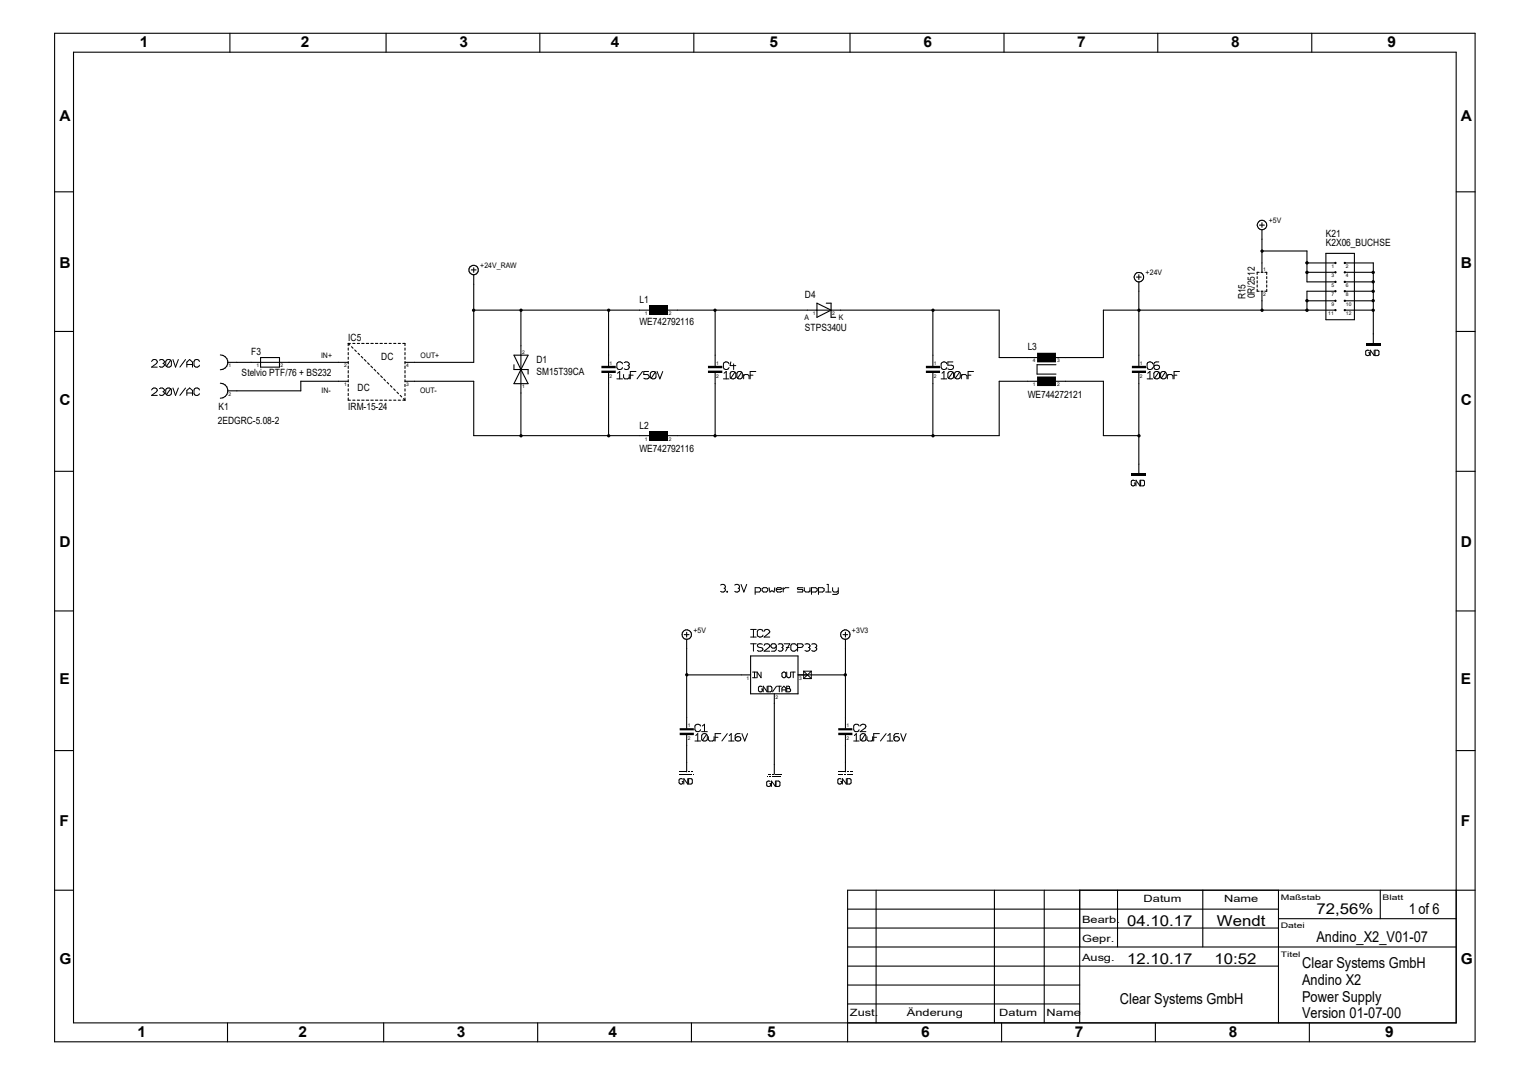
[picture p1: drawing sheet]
<svg xmlns="http://www.w3.org/2000/svg" width="297mm" height="210mm" viewBox="0 0 297 210" stroke-linecap="round" stroke-linejoin="round" font-family="sans-serif">
<g fill="none" stroke="#000" stroke-width=".19">
<path d="M29.5 75.9a.57 .57 0 0 1 .6-.4 .57 .57 0 0 1 .5 .5l-.1 .2-1 .8h1.1M29.5 70.4a.53 .53 0 0 1 .7-.4 .53 .53 0 0 1 .3 .7l-1 .8h1.1M31 75.6a.59 .59 0 0 1 1 .4l-.2 .2M31 70.1a.59 .59 0 0 1 .6-.1 .59 .59 0 0 1 .4 .5l-.2 .2M31.7 76.2h.1M31.7 70.7h.1M31.8 76.2l.2 .3a.58 .58 0 0 1-.4 .5 .58 .58 0 0 1-.6-.2M31.8 70.7l.2 .3a.57 .57 0 0 1-.4 .5 .57 .57 0 0 1-.6-.2M33.2 75.6l.2 1a.64 .64 0 0 1-1 .2M33.2 75.6a.61 .61 0 0 0-.9 .3l.1 .9M33.2 70.1a.61 .61 0 0 0-.9 .3l.1 .9M33.2 70.1l.2 1a.61 .61 0 0 1-1 .2"/>
<path d="M33.2 75.6l-.8 1.2M33.2 70.1l-.8 1.2M33.7 75.5l.5 1.5 .5-1.5M33.7 70l.5 1.5 .5-1.5M36.1 75.5l-1.1 1.5M36.1 70l-1.1 1.5M36.4 71.5v-1l.5-.5 .6 .5v1M36.4 77v-1l.5-.5 .6 .5v1M36.4 76.5h1.1M36.4 71h1.1M38.8 75.9a.55 .55 0 0 0-.5-.4 .55 .55 0 0 0-.5 .4v.7a.57 .57 0 0 0 .5 .4 .57 .57 0 0 0 .5-.4M38.8 70.4a.55 .55 0 0 0-.5-.4 .55 .55 0 0 0-.5 .4v.7a.55 .55 0 0 0 .5 .4 .55 .55 0 0 0 .5-.4"/>
<path d="M120.1 73.7h1.1M120.2 72.6l.4-.3v1.4M121.2 70.8a.58 .58 0 0 0-.6-.4 .58 .58 0 0 0-.5 .4v.7a.58 .58 0 0 0 .5 .4 .58 .58 0 0 0 .6-.4M121.4 72.9v.6l.2 .2h.6l.3-.2M121.5 70.6a.59 .59 0 0 1 .6-.1 .59 .59 0 0 1 .4 .5l-.2 .2M122.2 71.2h.1M122.3 71.2l.2 .3a.61 .61 0 0 1-1 .3M122.5 72.9v.8M122.7 73h.5M123.8 72.3h-1.1v1.4M125.1 72.3l-1.1 1.4M126.2 72.3h-.9v.6h.7l.4 .4-.2 .3-.2 .1-.7-.1"/>
<path d="M127.6 72.4l.1 .2v.8a.59 .59 0 0 1-1 .2M127.6 72.4a.64 .64 0 0 0-1 .2v.8l.1 .2M127.6 72.4l-.9 1.2M127.9 72.3l.5 1.4 .6-1.4M140.8 73.7h1.1M140.9 72.6l.5-.3v1.4M141.9 70.8a.58 .58 0 0 0-.5-.4 .58 .58 0 0 0-.6 .4v.7a.58 .58 0 0 0 .6 .4 .58 .58 0 0 0 .5-.4M142.2 70.4l-.1 .8h1.1M142.8 70.8v1.1M143 72.4l.2 .2v.8a.64 .64 0 0 1-1 .2M143 72.4a.59 .59 0 0 0-.9 .2v.8l.1 .2M143 72.4l-.8 1.2"/>
<path d="M144.4 72.4l.1 .2v.8a.59 .59 0 0 1-.9 .2M144.4 72.4a.59 .59 0 0 0-1 .2v.8l.2 .2M144.4 72.4l-.8 1.2M144.7 73.2l.3-.3h.5l.3 .3v.5M144.7 72.9v.8M146 73h.6M147.1 72.3h-1.1v1.4M183.2 73.7h1.1M183.3 72.6l.4-.3v1.4M184.3 70.8a.58 .58 0 0 0-.6-.4 .58 .58 0 0 0-.5 .4v.7a.58 .58 0 0 0 .5 .4 .58 .58 0 0 0 .6-.4M185.5 72.4l.1 .2v.8a.64 .64 0 0 1-1 .2M185.5 72.4a.64 .64 0 0 0-1 .2v.8l.1 .2"/>
<path d="M185.5 70.4h-1v.7l1 .1 .1 .3a.71 .71 0 0 1-1.1 .3M185.5 72.4l-.9 1.2M186.8 72.4l.1 .2v.8a.64 .64 0 0 1-1 .2M186.8 72.4a.64 .64 0 0 0-1 .2v.8l.1 .2M186.8 72.4l-.9 1.2M187.1 73.2l.3-.3h.5l.3 .3v.5M187.1 72.9v.8M188.4 73h.6M189.5 72.3h-1.1v1.4M223.3 73.7h1.1M223.4 72.6l.4-.3v1.4M224.4 70.8a.58 .58 0 0 0-.6-.4 .58 .58 0 0 0-.5 .4v.7a.58 .58 0 0 0 .5 .4 .58 .58 0 0 0 .6-.4"/>
<path d="M225.6 72.4l.1 .2v.8a.64 .64 0 0 1-1 .2M225.6 72.4a.64 .64 0 0 0-1 .2v.8l.1 .2M225.6 70.4l-.9 .2-.1 .9a.56 .56 0 0 0 .6 .4 .56 .56 0 0 0 .5-.5 .61 .61 0 0 0-.6-.3 .61 .61 0 0 0-.5 .3M225.6 72.4l-.9 1.2M226.8 72.4l.2 .2v.8a.64 .64 0 0 1-1 .2M226.8 72.4a.6 .6 0 0 0-.9 .2v.8l.1 .2M226.8 72.4l-.8 1.2M227.2 72.9v.8M227.2 73.2l.3-.3h.5l.3 .3v.5M228.5 73h.6M229.6 72.3h-1.1v1.4M266.5 68.2a.44 .44 0 0 0-.7 .2v.6a.41 .41 0 0 0 .4 .2 .41 .41 0 0 0 .4-.2v-.3h-.2"/>
<path d="M267.5 68.2v1l-.8-1v1M267.6 68.2h.7v.9l-.7 .1zM220.9 93.6a.42 .42 0 0 0-.7 .2v.5a.39 .39 0 0 0 .4 .3 .39 .39 0 0 0 .3-.3v-.3h-.1M221.9 93.5v1.1l-.8-1.1v1.1M222 93.5l.7 .1v.9l-.7 .1zM140.3 113.9a.55 .55 0 0 1 .5-.1 .55 .55 0 0 1 .4 .5l-.1 .2M140.9 114.5h.2M141.1 114.5l.1 .4a.57 .57 0 0 1-.9 .2M141.5 115.1l.1 .1zM143 113.9a.55 .55 0 0 1 .6-.1 .55 .55 0 0 1 .3 .5l-.1 .2M143.7 114.5h.1M143.8 114.5l.1 .4a.57 .57 0 0 1-.9 .2"/>
<path d="M144.2 113.7l.6 1.5 .5-1.5M147 115.2h.8l.2-.2v-.4l-.2-.2h-.8v1.3M148.3 114.6l.3-.2h.5l.3 .2v.4l-.3 .2h-.5l-.3-.2zM149.7 114.4l.2 .8 .3-.2 .5 .2 .1-.8M151.1 114.7l1.1-.1-.3-.2h-.6l-.2 .2v.4l.2 .2 .9-.1M152.4 114.4v.8M153.5 114.4h-.6l-.5 .3M156.3 114.4h-1l-.1 .1 .1 .2h.9l.1 .3-.1 .2h-1M156.5 114.4v.6l.3 .2h.6l.2-.2M157.6 114.4v.8M157.9 115.2h.8l.3-.2v-.4l-.3-.2h-.8v1.3M159.3 115.2h.8l.3-.2v-.4l-.3-.2h-.8v1.3"/>
<path d="M160.7 115.2h1.1M161 113.7h.2v1.5M162.1 114.4v.6l.2 .2h.6l.3-.2M163.2 114.4v1l-.3 .3h-.8M146.1 125.3h1.1M146.1 124h1.1M146.1 122.5h1.1M146.5 131.9h.7M146.5 130.8h.7M146.6 122.5v1.5M146.6 125.3v1.4M146.9 130.8v1.1"/>
<path d="M148.1 130.8v1.1l-.7-1.1v1.1M148.3 133.6a.42 .42 0 0 0-.7 .3v.5a.42 .42 0 0 0 .7 .2l.1-.5h-.2M148.4 125.4a.68 .68 0 0 0-1 .2l.1 .3 .9 .3 .1 .2-.1 .2-.3 .1-.7-.1M148.5 122.9a.58 .58 0 0 0-.5-.4 .58 .58 0 0 0-.6 .4v.7a.58 .58 0 0 0 .6 .4 .58 .58 0 0 0 .5-.4M148.7 122.9a.56 .56 0 0 1 .6-.4 .56 .56 0 0 1 .5 .5l-1.1 1h1.1M148.7 125.6a.58 .58 0 0 1 .6-.3 .58 .58 0 0 1 .5 .5l-1.1 .9h1.1M149.3 133.6v1.1l-.8-1.1v1.1M149.5 133.6h.6l.1 .3-.1 .7-.6 .1zM151.1 125.8a.51 .51 0 0 1-.7 .3 .51 .51 0 0 1-.2-.7 .63 .63 0 0 1 .9 .2l-.1 1-.8 .1M151.1 133.6l-.7 1.1M151.3 133.6h.8M151.5 125.4a.58 .58 0 0 1 .9 .4l-.1 .2"/>
<path d="M151.7 133.6v1.1M152.1 126h.2M152.2 134.7v-.8l.4-.3 .4 .3v.8M152.2 134.3h.8M152.3 126l.1 .4a.57 .57 0 0 1-.9 .2M152.3 130.9a.39 .39 0 0 1 .7 .2l-.1 .7a.39 .39 0 0 1-.4 .1 .39 .39 0 0 1-.3-.3zM152.6 125.3h1.1l-.8 1.4M153 126h.6M153.1 133.6h.6l-.1 .4 .3 .3-.1 .3-.7 .1zM153.1 130.8v.8l.3 .3 .4-.1 .1-.2v-.8M153.1 134h.5M154.1 130.8h.7"/>
<path d="M154.4 130.8v1.1M155 125.6a.61 .61 0 0 0-.5-.3 .61 .61 0 0 0-.6 .3v.8a.58 .58 0 0 0 .6 .4 .58 .58 0 0 0 .5-.4M155.2 126h.7l.3-.1 .1-.3-.1-.2-1-.1v1.4M156.4 130.6l1.5 1.5M156.4 132.1h1.5M156.4 130.6v1.5M156.4 130.6h1.5M156.7 125.4a.63 .63 0 0 1 .9 .4l-.1 .2M157.4 126h.1M157.5 126l.1 .2a.57 .57 0 0 1-.3 .5 .57 .57 0 0 1-.6-.1M157.9 130.6l-1.5 1.5M157.9 130.6v1.5"/>
<path d="M158 125.4a.63 .63 0 0 1 1 .4l-.2 .2M158.7 126h.1M158.8 126l.2 .2a.57 .57 0 0 1-.4 .5 .57 .57 0 0 1-.6-.1M132.8 151.6a.44 .44 0 0 0-.6 .2v.6a.41 .41 0 0 0 .3 .2 .41 .41 0 0 0 .4-.2v-.3h-.1M133.9 151.6v1l-.8-1v1M134 151.6h.7v.9l-.7 .1zM135.3 144.2h1.1M135.4 143.2l.4-.4v1.4M136.4 141.3a.61 .61 0 0 0-.6-.3 .61 .61 0 0 0-.5 .3v.7a.58 .58 0 0 0 .5 .4 .58 .58 0 0 0 .6-.4M136.6 142.4h1.1M136.7 141.3l.4-.3v1.4M137.5 142.9l.2 1a.68 .68 0 0 1-1 .2"/>
<path d="M137.5 142.9a.61 .61 0 0 0-.9 .3l.1 .9M137.5 142.9l-.8 1.2M137.9 143.4v.6l.2 .2h.6l.3-.2M139 143.4v.8M139.2 143.5h.5M140.3 142.8h-1.1v1.4M141.6 142.8l-1.1 1.4M141.8 144.2h1.1M141.9 143.2l.4-.4v1.4M144.1 142.8l-.8 .1-.2 .3v.7a.53 .53 0 0 0 .7 .3 .53 .53 0 0 0 .3-.7 .61 .61 0 0 0-1 .3M144.4 142.8l.5 1.4 .6-1.4M149.9 152.1a.44 .44 0 0 0-.7 .2v.5a.41 .41 0 0 0 .4 .3 .41 .41 0 0 0 .4-.3v-.3h-.2"/>
<path d="M150.9 152v1.1l-.7-1.1v1.1M151 152l.7 .1v.9l-.7 .1zM163.7 151.6a.39 .39 0 0 0-.6 .2v.6a.4 .4 0 0 0 .3 .2 .4 .4 0 0 0 .4-.2v-.3h-.2M164.7 151.6v1l-.7-1v1M164.9 151.6h.7v.9l-.7 .1zM166.2 144.2h1M166.3 143.2l.4-.4v1.4M167.2 141.3a.57 .57 0 0 0-.5-.3 .57 .57 0 0 0-.5 .3v.7a.55 .55 0 0 0 .5 .4 .55 .55 0 0 0 .5-.4M167.4 141.3a.53 .53 0 0 1 .7-.3 .53 .53 0 0 1 .3 .7l-1 .7h1.1M168.4 142.9l.1 1a.63 .63 0 0 1-.9 .2M168.4 142.9a.61 .61 0 0 0-1 .3v.7l.2 .2M168.4 142.9l-.8 1.2"/>
<path d="M168.7 143.4v.6l.3 .2h.6l.2-.2M169.8 143.4v.8M170.1 143.5h.5M171.2 142.8h-1.1v1.4M172.5 142.8l-1.1 1.4M172.7 144.2h1.1M172.8 143.2l.4-.4v1.4M174.9 142.8l-.8 .1-.1 1a.55 .55 0 0 0 .6 .4 .55 .55 0 0 0 .4-.5 .55 .55 0 0 0-.5-.4 .55 .55 0 0 0-.5 .4M175.3 142.8l.5 1.4 .6-1.4"/>
</g>
<g fill="none" stroke="#000" stroke-width=".21">
<path d="M10.6 6.5h276.5v196.3h-276.5zM14.3 10.2h269.1v188.9h-269.1zM44.7 6.5v3.7M75.1 6.5v3.7M105.1 6.5v3.7M135 6.5v3.7M165.4 6.5v3.7M195.4 6.5v3.7M225.3 6.5v3.7M255.3 6.5v3.7M10.6 37.3h3.7M283.4 37.3h3.7"/>
<path d="M91.7 52.5h1M92.2 52.1v.9M92.2 53.5v17h-13.4M159 59l2.8 1.4-2.8 1.4zM160.8 59h1v2.8h.8M221.2 53.9h.9M221.7 53.5v.9M221.7 54.9v16.3M244.7 56.3v.4h.4M244.7 53.8v.4M244.7 54.7v.4M244.7 55.5v.4"/>
<path d="M245.1 53h-.4v.4M245.2 43.8h.9M245.4 56.7h.4M245.4 53h.4M245.6 43.3v.9M245.6 44.7v8.3M245.6 56.7v3.7M245.6 48.9h8.8v6h5.5M246.2 53h.3v.4M246.5 53.8v.4M246.5 54.7v.4M246.5 55.5v.4"/>
<path d="M246.5 56.3v.4h-.3M254.4 53h5.5M254.4 58.5h5.5M254.4 51.2h5.5M258.1 49.3h5.5v12.9h-5.5zM259.9 56.7h-5.5v3.7M261.7 56.7h5.6M261.7 53h5.6M261.7 51.2h5.6v15.6M261.7 54.9h5.6M261.7 58.5h5.6M10.6 64.5h3.7"/>
<path d="M42.9 69.1a1.44 1.44 0 0 1 1.4 1.4 1.44 1.44 0 0 1-1.4 1.5M42.9 74.6a1.46 1.46 0 0 1 1.4 1.5 1.46 1.46 0 0 1-1.4 1.4M44.3 70.5h23.5M50.7 69.6h3.7v1.9h-3.7zM67.8 74.2h-9.3v1.9h-14.2M67.8 66.8l.3 .3M67.8 66.8h.4M67.8 77.5v.4h.4M67.8 66.8v.5M67.8 67.7v.5M67.8 68.6v.4M67.8 69.5v.4"/>
<path d="M67.8 70.4v.4M67.8 71.2v.5M67.8 72.1v.5M67.8 73v.5M67.8 73.9v.4M67.8 74.8v.4M67.8 75.7v.4M67.8 76.6v.4M68.4 67.5l.3 .3M68.7 66.8h.4M68.7 77.9h.4M69 68.1l.3 .3"/>
<path d="M69.6 66.8h.4M69.6 77.9h.4M69.7 68.7l.3 .3M70.3 69.4l.3 .3M70.4 66.8h.5M70.4 77.9h.5M70.9 70l.3 .3M71.3 66.8h.5M71.3 77.9h.5M71.5 70.6l.4 .4M72.2 71.2l.3 .4M72.2 66.8h.4"/>
<path d="M72.2 77.9h.4M72.8 71.9l.4 .3M73.1 66.8h.4M73.1 77.9h.4M73.4 72.5l.4 .4M74 66.8h.4M74 77.9h.4M74.1 73.2l.3 .3M74.7 73.8l.3 .3M74.8 66.8h.5M74.8 77.9h.5M75.4 74.4l.2 .3"/>
<path d="M75.7 66.8h.5M75.7 77.9h.5M76 75.1l.3 .3M76.6 75.7l.3 .3M76.6 66.8h.4M76.6 77.9h.4M77.3 76.3l.3 .3M77.5 66.8h.4M77.5 77.9h.4M77.9 77l.3 .3M78.4 66.8h.4v.5M78.4 77.9h.4"/>
<path d="M78.5 77.6l.3 .3M78.8 74.2h13.4v10.6h34.1M78.8 67.7v.5M78.8 68.6v.4M78.8 69.5v.4M78.8 70.4v.4M78.8 71.2v.5M78.8 72.1v.5M78.8 73v.5M78.8 73.9v.4M78.8 74.8v.4M78.8 75.7v.4"/>
<path d="M78.8 76.6v.4M78.8 77.5v.4M92.2 60.4h34.1M100 71v.9h2.8v.9M100 69.1h2.8l-1.4 2.8zM101.4 60.4v24.4M101.4 71.9l1.4 2.8h-2.8zM118.4 60.4v10.8M118.4 72.6v12.2M130 60.4h64.5v9.2h7.3M139.2 60.4v10.8M139.2 72.6v12.2"/>
<path d="M181.6 60.4v10.8M181.6 72.6v12.2M201.8 74.2h-7.3v10.6h-64.5M205.5 74.2h9.3v10.6h6.9M205.5 71h-3.7v1.8h3.7M221.7 72.6v19.6M259.9 60.4h-45.1v9.2h-9.3M261.7 60.4h5.6M283.4 64.5h3.7M10.6 91.7h3.7M283.4 91.7h3.7M10.6 118.9h3.7"/>
<path d="M283.4 118.9h3.7M133.2 123.5h.9M133.6 123.1v.9M133.6 124.4v17.3M133.6 131.4h12.5M146.1 127.7h9.2v7.3h-9.2zM150.7 135v15.7M155.3 131.4h9.2M164.1 123.5h.9M164.5 123.1v.9M164.5 124.4v17.3M10.6 146.1h3.7"/>
<path d="M133.6 143.1v7.1M164.5 143.1v7.1M283.4 146.1h3.7M10.6 173.3h3.7M165 177h83.8M170.5 173.3v25.8M193.5 173.3v25.8M203.2 173.3v25.8M210.1 173.3v25.8M217.5 173.3v11M234.1 173.3v11M248.8 173.3v25.8"/>
<path d="M248.8 178.8h34.6M268.6 173.3v5.5M287.1 173.3h-122.1v29.5M44.3 199.1v3.7M74.7 199.1v3.7M104.6 199.1v3.7M134.6 199.1v3.7M165 188h83.8M165 184.3h118.4M165 180.6h83.8M165 195.4h45.1M165 191.7h45.1"/>
<path d="M194.9 199.1v3.7M224.9 199.1v3.7M254.8 199.1v3.7"/>
<circle cx="92.2" cy="52.6" r=".93"/>
<circle cx="221.7" cy="54" r=".93"/>
<circle cx="245.6" cy="43.8" r=".92"/>
<circle cx="133.7" cy="123.5" r=".93"/>
<circle cx="164.5" cy="123.5" r=".92"/>
</g>
<g fill="#000">
<path d="M126.3 59.5h3.7v1.8h-3.7z" fill-rule="evenodd"/>
<path d="M117.1 72.1h2.7v.5h-2.7zM117.1 71.2h2.7v.5h-2.7z" fill-rule="evenodd"/>
<path d="M137.8 72.1h2.8v.5h-2.8zM137.8 71.2h2.8v.5h-2.8z" fill-rule="evenodd"/>
<path d="M180.2 72.1h2.8v.5h-2.8zM180.2 71.2h2.8v.5h-2.8z" fill-rule="evenodd"/>
<path d="M201.8 68.7h3.7v1.8h-3.7zM201.8 73.3h3.7v1.8h-3.7z" fill-rule="evenodd"/>
<path d="M220.3 72.1h2.8v.5h-2.8zM220.3 71.2h2.8v.5h-2.8z" fill-rule="evenodd"/>
<path d="M265.9 66.8h2.7v.5h-2.7z" fill-rule="evenodd"/>
<path d="M126.3 83.9h3.7v1.8h-3.7z" fill-rule="evenodd"/>
<path d="M132.3 142.6h2.7v.5h-2.7zM132.3 141.7h2.7v.5h-2.7z" fill-rule="evenodd"/>
<path d="M163.2 142.6h2.7v.5h-2.7zM163.2 141.7h2.7v.5h-2.7z" fill-rule="evenodd"/>
<circle cx="245.6" cy="48.9" r=".33"/>
<circle cx="254.4" cy="53" r=".34"/>
<circle cx="254.4" cy="58.5" r=".34"/>
<circle cx="254.4" cy="51.2" r=".34"/>
<circle cx="259.9" cy="58.5" r=".22"/>
<circle cx="259.9" cy="54.9" r=".22"/>
<circle cx="259.9" cy="51.2" r=".22"/>
<circle cx="259.9" cy="56.7" r=".22"/>
<circle cx="259.9" cy="53" r=".22"/>
<circle cx="261.7" cy="58.5" r=".22"/>
<circle cx="261.7" cy="56.7" r=".22"/>
<circle cx="261.7" cy="54.9" r=".22"/>
<circle cx="261.7" cy="53" r=".22"/>
<circle cx="261.7" cy="51.2" r=".22"/>
<circle cx="267.3" cy="58.5" r=".33"/>
<circle cx="267.3" cy="53" r=".33"/>
<circle cx="267.3" cy="54.8" r=".33"/>
<circle cx="267.3" cy="56.7" r=".33"/>
<circle cx="92.2" cy="60.4" r=".33"/>
<circle cx="101.4" cy="60.4" r=".33"/>
<circle cx="118.5" cy="60.4" r=".33"/>
<circle cx="139.2" cy="60.4" r=".33"/>
<circle cx="181.6" cy="60.4" r=".33"/>
<circle cx="221.7" cy="60.4" r=".33"/>
<circle cx="245.6" cy="60.4" r=".33"/>
<circle cx="254.4" cy="60.4" r=".34"/>
<circle cx="259.9" cy="60.4" r=".22"/>
<circle cx="261.7" cy="60.4" r=".22"/>
<circle cx="267.3" cy="60.4" r=".33"/>
<circle cx="101.4" cy="84.8" r=".33"/>
<circle cx="118.5" cy="84.8" r=".33"/>
<circle cx="139.2" cy="84.8" r=".33"/>
<circle cx="181.6" cy="84.8" r=".33"/>
<circle cx="221.7" cy="84.8" r=".33"/>
<circle cx="133.7" cy="131.3" r=".33"/>
<circle cx="164.5" cy="131.3" r=".33"/>
</g>
<path d="M220.3 92.4h2.8" fill="none" stroke="#000" stroke-width=".42"/>
<g font-size="2.9">
<text x="27.2" y="9.2">1</text>
<text x="58.5" y="9.2">2</text>
<text x="89.4" y="9.2">3</text>
<text x="118.9" y="9.2">4</text>
<text x="149.8" y="9.2">5</text>
<text x="179.7" y="9.2">6</text>
<text x="209.7" y="9.2">7</text>
<text x="239.6" y="9.2">8</text>
<text x="270" y="9.2">9</text>
<text x="11.6" y="23.5">A</text>
<text x="284.3" y="23.5">A</text>
<text x="11.6" y="52.1">B</text>
<text x="284.3" y="52.1">B</text>
<text x="11.6" y="78.8">C</text>
<text x="284.3" y="78.8">C</text>
<text x="11.6" y="106.5">D</text>
<text x="284.3" y="106.5">D</text>
<text x="11.6" y="133.2">E</text>
<text x="284.3" y="133.2">E</text>
<text x="11.6" y="160.8">F</text>
<text x="284.3" y="160.8">F</text>
<text x="256.2" y="177.9">72,56%</text>
<text x="274.2" y="177.9">1of 6</text>
<text x="219.4" y="180.2">04.10.17</text>
<text x="236.9" y="180.2">Wendt</text>
<text x="256.2" y="183.4">Andino_X2_V01-07</text>
<text x="11.6" y="187.6">G</text>
<text x="219.4" y="187.6">12.10.17</text>
<text x="236.4" y="187.6">10:52</text>
<text x="253.4" y="191.7">Andino X2</text>
<text x="253.4" y="188.5">Clear Systems GmbH</text>
<text x="284.3" y="187.6">G</text>
<text x="218" y="195.4">Clear Systems GmbH</text>
<text x="253.4" y="194.9">Power Supply</text>
<text x="26.8" y="201.8">1</text>
<text x="58.1" y="201.8">2</text>
<text x="88.9" y="201.8">3</text>
<text x="118.4" y="201.8">4</text>
<text x="149.3" y="201.8">5</text>
<text x="179.3" y="201.8">6</text>
<text x="209.2" y="201.8">7</text>
<text x="239.2" y="201.8">8</text>
<text x="253.4" y="198.2">Version 01-07-00</text>
<text x="269.6" y="201.8">9</text>
</g>
<g font-size="1.9">
<text x="258.1" y="48">K2X06_BUCHSE</text>
<text x="258.1" y="46.1">K21</text>
<text x="124.5" y="59">L1</text>
<text x="156.7" y="58.1">D4</text>
<text x="242.4" y="58.3" transform="rotate(-90 242.4 58.3)">R15</text>
<text x="244.3" y="58" transform="rotate(-90 244.3 58)">0R/2512</text>
<text x="124.5" y="63.2">WE742792116</text>
<text x="156.7" y="64.5">STPS340U</text>
<text x="48.9" y="69.1">F3</text>
<text x="67.8" y="66.4">IC5</text>
<text x="74.2" y="70.1">DC</text>
<text x="104.4" y="70.6">D1</text>
<text x="200" y="68.2">L3</text>
<text x="47" y="73.3">Stelvio PTF/76 + BS232</text>
<text x="69.6" y="76.1">DC</text>
<text x="104.4" y="72.9">SM15T39CA</text>
<text x="200" y="77.4">WE744272121</text>
<text x="42.4" y="82.6">2EDGRC-5.08-2</text>
<text x="42.5" y="79.8">K1</text>
<text x="67.8" y="79.8">IRM-15-24</text>
<text x="124.5" y="83.4">L2</text>
<text x="124.5" y="88.1">WE742792116</text>
<text x="210.6" y="179.7">Bearb.</text>
<text x="222.6" y="175.6">Datum</text>
<text x="238.3" y="175.6">Name</text>
<text x="210.6" y="183.4">Gepr.</text>
<text x="210.6" y="187.1">Ausg.</text>
<text x="165.4" y="197.7">Zust.</text>
<text x="176.5" y="197.7">Änderung</text>
<text x="194.5" y="197.7">Datum</text>
<text x="203.7" y="197.7">Name</text>
</g>
<g font-size="1.5">
<text x="246.9" y="43.4">+5V</text>
<text x="93.5" y="52.2">+24V_RAW</text>
<text x="223" y="53.6">+24V</text>
<text x="156.6" y="62.3">A</text>
<text x="163.3" y="62.3">K</text>
<text x="62.5" y="69.6">IN+</text>
<text x="81.9" y="69.7">OUT+</text>
<text x="62.6" y="76.5">IN-</text>
<text x="81.7" y="76.5">OUT-</text>
<text x="135" y="123.1">+5V</text>
<text x="165.8" y="123.1">+3V3</text>
<text x="249.3" y="175.1">Maßstab</text>
<text x="269.1" y="175.1">Blatt</text>
<text x="249.3" y="180.6">Datei</text>
<text x="249.3" y="186.2">Titel</text>
</g>
<g font-size="1">
<text x="245.8" y="52.8">1</text>
<text x="259.1" y="52.1">1</text>
<text x="259.1" y="54">3</text>
<text x="262" y="54">4</text>
<text x="262" y="52.1">2</text>
<text x="245.8" y="57.7">2</text>
<text x="259.1" y="59.5">9</text>
<text x="259.1" y="57.7">7</text>
<text x="259.1" y="55.8">5</text>
<text x="262" y="59.5">10</text>
<text x="262" y="57.7">8</text>
<text x="262" y="55.8">6</text>
<text x="125.5" y="61.3">1</text>
<text x="130.2" y="61.3">2</text>
<text x="158.2" y="61.3">1</text>
<text x="162" y="61.3">2</text>
<text x="258.5" y="61.3">11</text>
<text x="262" y="61.3">12</text>
<text x="44.5" y="71.5">1</text>
<text x="49.9" y="71.5">1</text>
<text x="54.6" y="71.5">2</text>
<text x="67" y="71.5">2</text>
<text x="79" y="71.5">4</text>
<text x="101.6" y="68.9">2</text>
<text x="118.7" y="71">1</text>
<text x="139.4" y="71">1</text>
<text x="181.8" y="71">1</text>
<text x="201" y="70.5">4</text>
<text x="205.7" y="70.5">3</text>
<text x="221.9" y="71">1</text>
<text x="44.5" y="77">2</text>
<text x="67" y="75.1">1</text>
<text x="79" y="75.1">3</text>
<text x="101.6" y="75.6">1</text>
<text x="118.7" y="73.5">2</text>
<text x="139.4" y="73.5">2</text>
<text x="181.8" y="73.5">2</text>
<text x="201" y="75.1">1</text>
<text x="205.7" y="75.1">2</text>
<text x="221.9" y="73.5">2</text>
<text x="125.5" y="85.8">1</text>
<text x="130.2" y="85.8">2</text>
<text x="145.3" y="132.3">1</text>
<text x="150.9" y="136">2</text>
<text x="155.5" y="132.3">3</text>
<text x="133.9" y="141.5">1</text>
<text x="164.8" y="141.5">1</text>
<text x="133.9" y="144.1">2</text>
<text x="164.8" y="144.1">2</text>
</g>
</svg>
